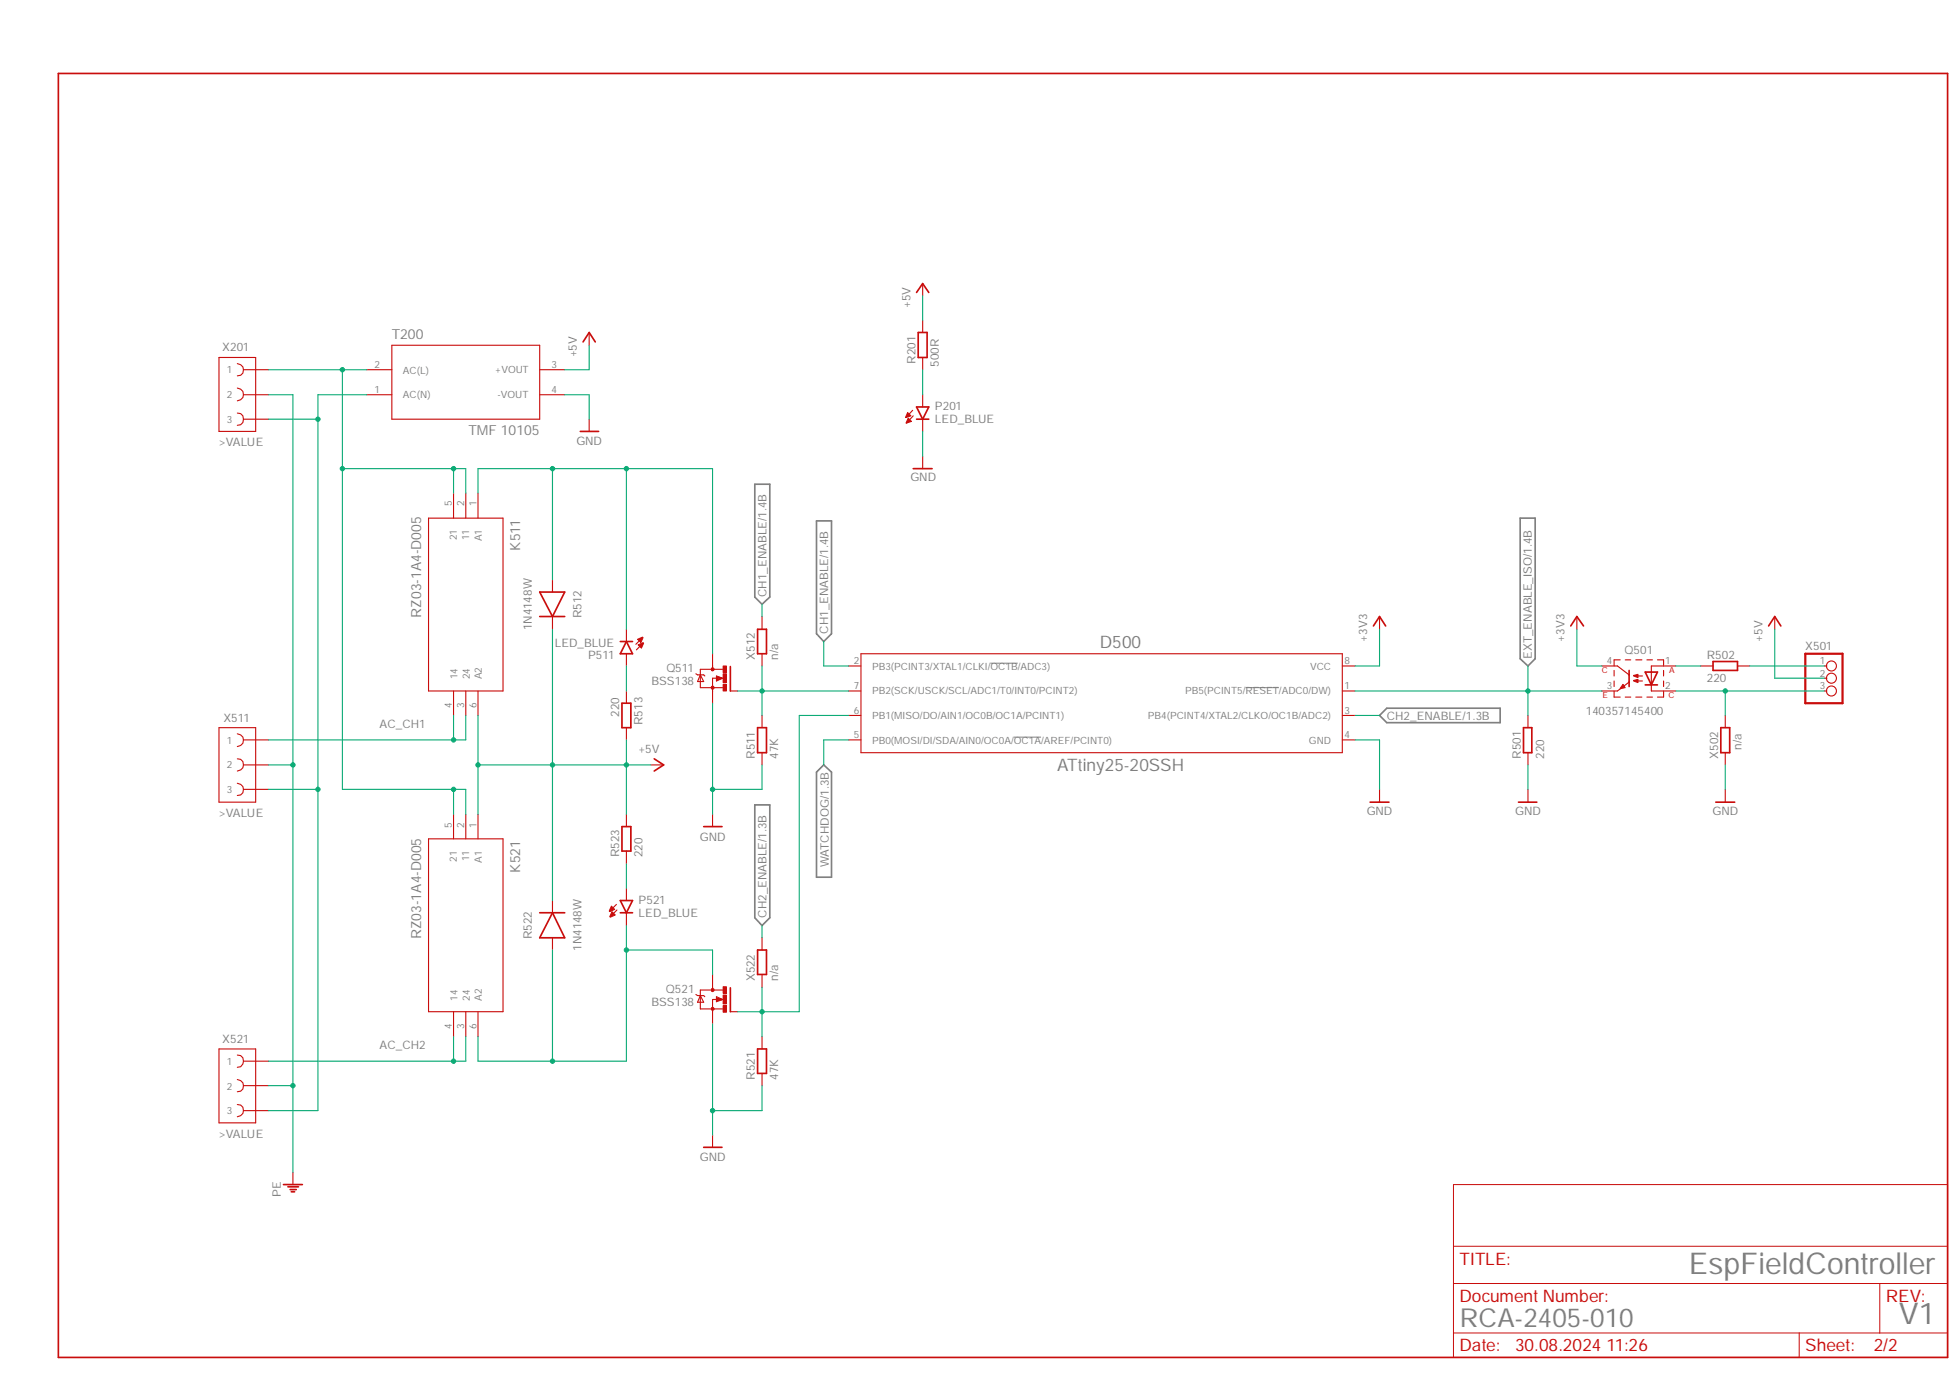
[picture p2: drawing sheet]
<svg xmlns="http://www.w3.org/2000/svg" width="297mm" height="210mm" viewBox="0 0 297 210" stroke-linecap="round" stroke-linejoin="round" font-family="sans-serif">
<path d="M8.5 10.9l288.5 196.4M297 10.9l-288.5 196.4" fill="none" stroke="#fff" stroke-width=".15"/>
<path d="M150.9 101h4.1M154.4 112.3h4.2M189.7 104.7h5.1" fill="none" stroke="#808080" stroke-width=".15"/>
<path d="M115 73.8h2.3v17.1l-1.2 1.1-1.1-1.1zM124.4 79.3h2.3v17.2l-1.2 1.2-1.1-1.2zM231.6 78.9h2.2v21.4l-1.1 1.1-1.1-1.1zM125.5 116.5l1.2 1.1v16h-2.3v-16zM211.2 107.9h17.3v2.2h-17.3l-1.1-1.1zM115 122.6h2.3v17.2l-1.2 1.2-1.1-1.2z" fill="none" stroke="#808080" stroke-width=".25"/>
<path d="M8.9 11.2h287.8v195.6h-287.8zM109.2 103.1l.7 .2-.7 .3v-.3h.2M111.3 101.5v3.8" fill="none" stroke="#c90d0c" stroke-width=".25"/>
<path d="M221.4 180.4h75.3v26.4h-75.3zM221.4 195.5h75.3M221.4 189.8h75.3M286.3 195.5v7.5M221.4 203h75.3M274.1 203v3.8" fill="none" stroke="#c90d0c" stroke-width=".15"/>
<g fill="none" stroke="#c90d0c" stroke-width=".17">
<path d="M65.3 78.9h11.3v26.4h-11.3zM69.1 75.1v3.8M71 75.1v3.8M72.8 75.1v3.8M69.1 105.3v3.7M71 105.3v3.7M72.8 105.3v3.7M106 102.6l.3 .2h.9l.2 .2M106.7 102.8l.5 1h-.9zM108.5 101.4v.6M109.1 103l1 .3-1 .4zM109.2 103.3h-.7v2"/>
<path d="M110.1 102h-3.4v2.7h3.4M111.3 105.3h1.1M65.3 127.8h11.3v26.3h-11.3zM69.1 124.1v3.7M71 124.1v3.7M72.8 124.1v3.7M69.1 154.1v3.8M71 154.1v3.8M72.8 154.1v3.8"/>
</g>
<path d="M108.4 104.6l.1-.1 .2 .1 .1 .1-.1 .2-.2 .1-.1-.1z" fill-rule="evenodd" fill="#c90d0c"/>
<path d="M108.4 104.6l.1-.1 .2 .1 .1 .1-.1 .2-.2 .1-.1-.1z" fill="none" stroke="#c90d0c" stroke-width=".15"/>
<path d="M108.4 101.8l.1-.1 .2 .1 .1 .2-.1 .1-.2 .1-.1-.1z" fill-rule="evenodd" fill="#c90d0c"/>
<path d="M108.4 101.8l.1-.1 .2 .1 .1 .2-.1 .1-.2 .1-.1-.1z" fill="none" stroke="#c90d0c" stroke-width=".15"/>
<path d="M110.2 104.2h.5v1.1h-.5z" fill-rule="evenodd" fill="#c90d0c"/>
<path d="M110.2 104.2h.5v1.1h-.5z" fill="none" stroke="#c90d0c" stroke-width=".15"/>
<path d="M110.2 101.4h.5v1.1h-.5z" fill-rule="evenodd" fill="#c90d0c"/>
<path d="M110.2 101.4h.5v1.1h-.5z" fill="none" stroke="#c90d0c" stroke-width=".15"/>
<path d="M110.2 102.6h.5v1.4h-.5z" fill-rule="evenodd" fill="#c90d0c"/>
<path d="M110.2 102.6h.5v1.4h-.5z" fill="none" stroke="#c90d0c" stroke-width=".15"/>
<path d="M108.5 99.6v1.8M108.5 105.3v1.8M106 151.5l.3 .2h.9l.2 .1M106.7 151.7l.5 1h-.9zM108.5 150.4v.4M109.1 151.8l1 .4-1 .4zM109.2 152.2h-.7v1.9M110.1 150.8h-3.4v2.9h3.4M111.3 154.1h1.1" fill="none" stroke="#c90d0c" stroke-width=".17"/>
<path d="M109.2 152.1l.7 .1-.7 .2v-.2h.2M111.3 150.5v3.6" fill="none" stroke="#c90d0c" stroke-width=".25"/>
<path d="M108.4 153.5l.1-.1 .2 .1 .1 .2-.1 .2h-.3z" fill-rule="evenodd" fill="#c90d0c"/>
<path d="M108.4 153.5l.1-.1 .2 .1 .1 .2-.1 .2h-.3z" fill="none" stroke="#c90d0c" stroke-width=".15"/>
<path d="M108.4 150.6h.1h.2l.1 .2-.1 .2-.2 .1-.1-.1z" fill-rule="evenodd" fill="#c90d0c"/>
<path d="M108.4 150.6h.1h.2l.1 .2-.1 .2-.2 .1-.1-.1z" fill="none" stroke="#c90d0c" stroke-width=".15"/>
<path d="M110.2 153.2h.5v1h-.5z" fill-rule="evenodd" fill="#c90d0c"/>
<path d="M110.2 153.2h.5v1h-.5z" fill="none" stroke="#c90d0c" stroke-width=".15"/>
<path d="M110.2 150.3h.5v1h-.5z" fill-rule="evenodd" fill="#c90d0c"/>
<path d="M110.2 150.3h.5v1h-.5z" fill="none" stroke="#c90d0c" stroke-width=".15"/>
<path d="M110.2 151.6h.5v1.3h-.5z" fill-rule="evenodd" fill="#c90d0c"/>
<path d="M110.2 151.6h.5v1.3h-.5z" fill="none" stroke="#c90d0c" stroke-width=".15"/>
<g fill="none" stroke="#c90d0c" stroke-width=".17">
<path d="M33.4 54.5h5.5v11.2h-5.5zM36.2 55.4a.93 .93 0 0 1 .9 .9 .93 .93 0 0 1-.9 .9M36.2 59.1a.97 .97 0 0 1 .9 1 .97 .97 0 0 1-.9 1M37.1 56.3h3.8M55.9 56.3h3.8M59.7 52.6h22.5v11.3h-22.5zM82.2 56.3h3.8M36.2 62.9a.93 .93 0 0 1 .9 1 .93 .93 0 0 1-.9 .9M37.1 60.1h3.8M37.1 63.9h3.8M55.9 60.1h3.8M82.2 60.1h3.8"/>
<path d="M84.2 88.3v1.9M84.2 93.9v2M95.4 95.9v1.8M95.4 99.6v1.8M97.9 97.1l-1 1M98 98l-1.1 1M131.1 99.6h73.4v15.1h-73.4zM210.1 93.9v2M33.4 110.8h5.5v11.4h-5.5zM36.2 111.8a.97 .97 0 0 1 .9 .9 .97 .97 0 0 1-.9 1M36.2 115.6a.93 .93 0 0 1 .9 .9 .93 .93 0 0 1-.9 .9M36.2 119.3a.93 .93 0 0 1 .9 .9 .93 .93 0 0 1-.9 1"/>
<path d="M37.1 112.7h3.8M37.1 116.5h3.8M116.1 109v1.8M116.1 114.7v1.8M129.3 112.7h1.8M129.3 105.3h1.8M129.3 101.4h1.8M129.3 109h1.8M204.5 112.7h1.9M204.5 105.3h1.9M204.5 101.4h1.9M204.5 109h1.9"/>
<path d="M37.1 120.2h3.8M84.2 137.2v1.8M108.5 124.1v1.8M210.1 120.2v2M33.4 159.8h5.5v11.2h-5.5zM84.2 142.8v1.9M108.5 148.4v2M108.5 154.1v1.9M116.1 157.9v1.9M36.2 160.7a.93 .93 0 0 1 .9 .9 .93 .93 0 0 1-.9 1M36.2 164.4a.93 .93 0 0 1 .9 1 .93 .93 0 0 1-.9 .9M36.2 168.2a.93 .93 0 0 1 .9 1 .93 .93 0 0 1-.9 .9"/>
<path d="M37.1 161.6h3.8M37.1 165.4h3.8M37.1 169.2h3.8M108.5 172.9v1.9M116.1 163.5v1.9"/>
</g>
<path d="M82.2 90.2h3.8l-1.8 3.7zM82.2 93.9h3.8M94.5 97.7h1.9M95.4 97.7l1 1.9h-1.9zM209.2 95.3l.9-1.4 1 1.4M115.4 110.8h1.4v3.9h-1.4zM82.2 139h3.8M84.2 139l1.8 3.8h-3.8zM107.2 125.9h2.8M208.7 122.2h2.9M115.4 159.8h1.4v3.7h-1.4zM107.2 174.8h2.8" fill="none" stroke="#c90d0c" stroke-width=".25"/>
<path d="M97.2 98.2l.8-.3v.1l-.3 .7z" fill-rule="evenodd" fill="#c90d0c"/>
<path d="M97.2 98.2l.8-.3v.1l-.3 .7z" fill="none" stroke="#c90d0c" stroke-width=".15"/>
<path d="M97.1 97.4l.8-.4 .1 .1-.4 .8z" fill-rule="evenodd" fill="#c90d0c"/>
<path d="M97.1 97.4l.8-.4 .1 .1-.4 .8z" fill="none" stroke="#c90d0c" stroke-width=".15"/>
<path d="M94.5 137.2h1.9l-1 1.8zM94.5 139h1.9" fill="none" stroke="#c90d0c" stroke-width=".25"/>
<path d="M93.9 137.8l-1 1M94 138.6l-1 1M95.4 135.3v1.9M95.4 139v2" fill="none" stroke="#c90d0c" stroke-width=".17"/>
<path d="M93.1 138l.5 .5-.7 .4-.1-.1z" fill-rule="evenodd" fill="#c90d0c"/>
<path d="M93.1 138l.5 .5-.7 .4-.1-.1z" fill="none" stroke="#c90d0c" stroke-width=".15"/>
<path d="M93.2 138.9l.5 .5-.7 .3-.1-.1z" fill-rule="evenodd" fill="#c90d0c"/>
<path d="M93.2 138.9l.5 .5-.7 .3-.1-.1z" fill="none" stroke="#c90d0c" stroke-width=".15"/>
<path d="M94.7 107.1h1.4v3.7h-1.4zM248.2 102.1v2.5M250.6 102.4h1.9l-1 1.9zM250.6 104.3h1.9M94.7 125.9h1.4v3.7h-1.4z" fill="none" stroke="#c90d0c" stroke-width=".25"/>
<g fill="none" stroke="#c90d0c" stroke-width=".17">
<path d="M95.4 105.3v1.8M95.4 110.8v1.9M245.9 101.4h.5l1.8 1.4M245.9 105.3v.9h.9M245.9 102.1v.9M245.9 103.7v.9M246.8 100.5h-.9v.9M247.6 106.2h.8M247.6 100.5h.8M248.2 103.9l-1.8 1.4h-.5M249.2 106.2h.9M249.2 100.5h.9"/>
<path d="M249.3 103h.9M249.3 103.7h.9M250.9 106.2h.8M250.9 100.5h.8M252.5 100.5h.9v.9M253.4 101.4h-1.9v3.9h1.9M253.4 102.1v.9M253.4 103.7v.9M253.4 105.3v.9h-.9M95.4 124.1v1.8M95.4 129.6v2"/>
</g>
<path d="M247.2 104.2l.4 .5-.8 .2z" fill-rule="evenodd" fill="#c90d0c"/>
<path d="M247.2 104.2l.4 .5-.8 .2z" fill="none" stroke="#c90d0c" stroke-width=".15"/>
<path d="M248.8 102.9l.7-.2v.5z" fill-rule="evenodd" fill="#c90d0c"/>
<path d="M248.8 102.9l.7-.2v.5z" fill="none" stroke="#c90d0c" stroke-width=".15"/>
<path d="M248.8 103.6l.7-.1v.5z" fill-rule="evenodd" fill="#c90d0c"/>
<path d="M248.8 103.6l.7-.1v.5z" fill="none" stroke="#c90d0c" stroke-width=".15"/>
<g fill="none" stroke="#c90d0c" stroke-width=".17">
<path d="M89.7 50.6v2M89.7 63.9v1.8M139 62.5l-1 1.1M139.1 63.3l-1 1.1M140.5 60.1v1.9M140.5 63.9v1.8M240.2 93.9v2M99.1 116.5h2M232.7 109v1.8M232.7 114.7v1.8M244 101.4h1.9M244 105.3h1.9"/>
<path d="M253.4 101.4h1.9M253.4 105.3h1.9M259.1 101.4h1.8M264.7 101.4h1.8M232.7 120.2v2"/>
</g>
<path d="M88.8 52.1l.9-1.5 1 1.5M88.4 65.7h2.8M139.6 62h1.9l-1 1.9zM139.6 63.9h1.9M239.3 95.3l.9-1.4 1 1.4M99.7 115.6l1.4 .9-1.4 .9M232.1 110.8h1.2v3.9h-1.2zM260.9 100.8h3.8v1.3h-3.8zM231.3 122.2h2.8" fill="none" stroke="#c90d0c" stroke-width=".25"/>
<path d="M138.3 62.8l.5 .5-.9 .3z" fill-rule="evenodd" fill="#c90d0c"/>
<path d="M138.3 62.8l.5 .5-.9 .3z" fill="none" stroke="#c90d0c" stroke-width=".15"/>
<path d="M138.3 63.7l.6 .5-.9 .2z" fill-rule="evenodd" fill="#c90d0c"/>
<path d="M138.3 63.7l.6 .5-.9 .2z" fill="none" stroke="#c90d0c" stroke-width=".15"/>
<path d="M139.6 44.5l.9-1.3 1 1.3M139.9 50.6h1.3v3.9h-1.3zM139.1 71.4h2.9M115.4 95.9h1.4v3.7h-1.4zM269.4 95.3l.9-1.4 1 1.4M262.1 110.8h1.4v3.9h-1.4zM261.4 122.2h2.8M115.4 144.7h1.4v3.7h-1.4zM43.2 180.4h2.9M43.9 180.8h1.6M44.2 181.2h.9M44.4 181.5h.5" fill="none" stroke="#c90d0c" stroke-width=".25"/>
<g fill="none" stroke="#c90d0c" stroke-width=".17">
<path d="M140.5 43.2v1.9M140.5 48.8v1.8M140.5 54.5v1.8M140.5 69.5v1.9M116.1 93.9v2M116.1 99.6v1.8M270.3 93.9v2M262.8 109v1.8M262.8 114.7v1.8M277.9 101.4h.4M277.9 103.3h.4M277.9 105.3h.4"/>
<path d="M262.8 120.2v2M116.1 142.8v1.9M116.1 148.4v2M44.6 178.6v1.8"/>
<circle cx="279" cy="101.4" r=".76"/>
<circle cx="279" cy="103.3" r=".76"/>
<circle cx="279" cy="105.3" r=".76"/>
</g>
<path d="M275 99.6h5.7v7.5h-5.7z" fill="none" stroke="#c90d0c" stroke-width=".34"/>
<path d="M108.5 107.1v17M116.1 116.5v3.7h-7.6M206.4 112.7h3.7v7.5" fill="none" stroke="#0dab76" stroke-width=".17"/>
<circle cx="108.5" cy="120.2" r=".33" fill="#0dab76"/>
<circle cx="108.5" cy="120.2" r=".33" fill="none" stroke="#0dab76" stroke-width=".15"/>
<path d="M108.5 156v16.9M116.1 165.4v3.8h-7.6" fill="none" stroke="#0dab76" stroke-width=".17"/>
<circle cx="108.5" cy="169.2" r=".33" fill="#0dab76"/>
<circle cx="108.5" cy="169.2" r=".33" fill="none" stroke="#0dab76" stroke-width=".15"/>
<path d="M86 60.1h3.7v3.8M140.5 65.7v3.8M210.1 95.9v5.5h-3.7M240.2 95.9v5.5h3.8M112.4 105.3h3.7v3.7M232.7 116.5v3.7M262.8 116.5v3.7" fill="none" stroke="#0dab76" stroke-width=".17"/>
<circle cx="116.1" cy="105.3" r=".33" fill="#0dab76"/>
<circle cx="116.1" cy="105.3" r=".33" fill="none" stroke="#0dab76" stroke-width=".15"/>
<path d="M116.1 101.4v3.9h13.2M95.4 131.6v3.7M84.2 144.7v16.9M95.4 141v20.6h-22.6v-3.7M95.4 144.7h13.1v3.7" fill="none" stroke="#0dab76" stroke-width=".17"/>
<circle cx="84.2" cy="161.6" r=".33" fill="#0dab76"/>
<circle cx="84.2" cy="161.6" r=".33" fill="none" stroke="#0dab76" stroke-width=".15"/>
<circle cx="95.4" cy="144.7" r=".33" fill="#0dab76"/>
<circle cx="95.4" cy="144.7" r=".33" fill="none" stroke="#0dab76" stroke-width=".15"/>
<path d="M112.4 154.1h9.4M116.1 154.1v3.8" fill="none" stroke="#0dab76" stroke-width=".17"/>
<circle cx="116.1" cy="154.1" r=".33" fill="#0dab76"/>
<circle cx="116.1" cy="154.1" r=".33" fill="none" stroke="#0dab76" stroke-width=".15"/>
<path d="M40.9 56.3h15M52.2 56.3v63.9h18.8v3.9M52.2 71.4h18.8v3.7M69.1 71.4v3.7M129.3 109h-7.5v45.1M69.1 120.2v3.9M116.1 150.4v3.7" fill="none" stroke="#0dab76" stroke-width=".17"/>
<circle cx="52.2" cy="56.3" r=".33" fill="#0dab76"/>
<circle cx="52.2" cy="56.3" r=".33" fill="none" stroke="#0dab76" stroke-width=".15"/>
<circle cx="52.2" cy="71.4" r=".33" fill="#0dab76"/>
<circle cx="52.2" cy="71.4" r=".33" fill="none" stroke="#0dab76" stroke-width=".15"/>
<circle cx="69.1" cy="71.4" r=".33" fill="#0dab76"/>
<circle cx="69.1" cy="71.4" r=".33" fill="none" stroke="#0dab76" stroke-width=".15"/>
<circle cx="69.1" cy="120.2" r=".33" fill="#0dab76"/>
<circle cx="69.1" cy="120.2" r=".33" fill="none" stroke="#0dab76" stroke-width=".15"/>
<path d="M69.1 109v3.7M71 109v3.7h-30.1" fill="none" stroke="#0dab76" stroke-width=".17"/>
<circle cx="69.1" cy="112.7" r=".33" fill="#0dab76"/>
<circle cx="69.1" cy="112.7" r=".33" fill="none" stroke="#0dab76" stroke-width=".15"/>
<path d="M40.9 63.9h7.5M55.9 60.1h-7.5v109.1h-7.5M40.9 120.2h7.5" fill="none" stroke="#0dab76" stroke-width=".17"/>
<circle cx="48.4" cy="63.9" r=".33" fill="#0dab76"/>
<circle cx="48.4" cy="63.9" r=".33" fill="none" stroke="#0dab76" stroke-width=".15"/>
<circle cx="48.4" cy="120.2" r=".33" fill="#0dab76"/>
<circle cx="48.4" cy="120.2" r=".33" fill="none" stroke="#0dab76" stroke-width=".15"/>
<path d="M69.1 157.9v3.7M71 157.9v3.7h-30.1" fill="none" stroke="#0dab76" stroke-width=".17"/>
<circle cx="69.1" cy="161.6" r=".33" fill="#0dab76"/>
<circle cx="69.1" cy="161.6" r=".33" fill="none" stroke="#0dab76" stroke-width=".15"/>
<path d="M84.2 95.9v41.3M72.8 116.5h26.3M72.8 109v15.1M95.4 112.7v11.4" fill="none" stroke="#0dab76" stroke-width=".17"/>
<circle cx="72.8" cy="116.5" r=".33" fill="#0dab76"/>
<circle cx="72.8" cy="116.5" r=".33" fill="none" stroke="#0dab76" stroke-width=".15"/>
<circle cx="84.2" cy="116.5" r=".33" fill="#0dab76"/>
<circle cx="84.2" cy="116.5" r=".33" fill="none" stroke="#0dab76" stroke-width=".15"/>
<circle cx="95.4" cy="116.5" r=".33" fill="#0dab76"/>
<circle cx="95.4" cy="116.5" r=".33" fill="none" stroke="#0dab76" stroke-width=".15"/>
<path d="M89.7 52.6v3.7h-3.7M140.5 45.1v3.7M270.3 95.9v7.4h7.6M206.4 105.3h37.6M232.7 105.3v3.7M255.3 101.4h3.8M266.5 101.4h11.4" fill="none" stroke="#0dab76" stroke-width=".17"/>
<circle cx="232.8" cy="105.3" r=".33" fill="#0dab76"/>
<circle cx="232.8" cy="105.3" r=".33" fill="none" stroke="#0dab76" stroke-width=".15"/>
<path d="M232.7 101.4v3.9M255.3 105.3h22.6M262.8 105.3v3.7" fill="none" stroke="#0dab76" stroke-width=".17"/>
<circle cx="262.8" cy="105.3" r=".33" fill="#0dab76"/>
<circle cx="262.8" cy="105.3" r=".33" fill="none" stroke="#0dab76" stroke-width=".15"/>
<path d="M140.5 56.3v3.8M72.8 75.1v-3.7h35.7v28.2M84.2 71.4v16.9M95.4 71.4v24.5M116.1 92v1.9M125.5 97.7v3.7h3.8M129.3 112.7h-3.8v3.8M206.4 109h3.7M116.1 141v1.8" fill="none" stroke="#0dab76" stroke-width=".17"/>
<circle cx="95.4" cy="71.4" r=".33" fill="#0dab76"/>
<circle cx="95.4" cy="71.4" r=".33" fill="none" stroke="#0dab76" stroke-width=".15"/>
<circle cx="84.2" cy="71.4" r=".33" fill="#0dab76"/>
<circle cx="84.2" cy="71.4" r=".33" fill="none" stroke="#0dab76" stroke-width=".15"/>
<path d="M40.9 60.1h3.7v105.3h-3.7M40.9 116.5h3.7M95.4 101.4v3.9" fill="none" stroke="#0dab76" stroke-width=".17"/>
<circle cx="44.6" cy="116.5" r=".33" fill="#0dab76"/>
<circle cx="44.6" cy="116.5" r=".33" fill="none" stroke="#0dab76" stroke-width=".15"/>
<path d="M44.6 165.4v13.2" fill="none" stroke="#0dab76" stroke-width=".17"/>
<circle cx="44.6" cy="165.4" r=".33" fill="#0dab76"/>
<circle cx="44.6" cy="165.4" r=".33" fill="none" stroke="#0dab76" stroke-width=".15"/>
<g font-size="4.6" fill="#808080">
<text x="257.2" y="194.1">EspFieldController</text>
<text x="289.2" y="201.6">V1</text>
</g>
<text font-size="4" fill="#808080" x="222.3" y="202.1">RCA-2405-010</text>
<g font-size="2.6" fill="#808080">
<text x="167.6" y="98.7">D500</text>
<text x="161" y="117.4">ATtiny25-20SSH</text>
</g>
<g font-size="2.6" fill="#c90d0c">
<text x="222.3" y="192.6">TITLE:</text>
<text x="222.3" y="198.3">Document Number:</text>
<text x="287.3" y="198.3">REV:</text>
<text x="222.3" y="205.8">Date:</text>
<text x="230.8" y="205.8">30.08.2024 11:26</text>
<text x="275" y="205.8">Sheet:</text>
<text x="285.4" y="205.8">2/2</text>
</g>
<g font-size="2.1" fill="#808080">
<text x="59.7" y="51.7">T200</text>
<text x="71.4" y="66.3">TMF 10105</text>
<text x="79.2" y="83.9" transform="rotate(-90 79.2 83.9)">K511</text>
<text x="64.2" y="94.1" transform="rotate(-90 64.2 94.1)">RZ03-1A4-D005</text>
<text x="79.2" y="132.9" transform="rotate(-90 79.2 132.9)">K521</text>
<text x="64.2" y="143" transform="rotate(-90 64.2 143)">RZ03-1A4-D005</text>
</g>
<g font-size="1.8" fill="#808080">
<text x="138.7" y="46.9" transform="rotate(-90 138.7 46.9)">+5V</text>
<text x="33.9" y="53.5">X201</text>
<text x="87.9" y="54.5" transform="rotate(-90 87.9 54.5)">+5V</text>
<text x="139.4" y="55.4" transform="rotate(-90 139.4 55.4)">R201</text>
<text x="143" y="55.9" transform="rotate(-90 143 55.9)">500R</text>
<text x="142.4" y="64.4">LED_BLUE</text>
<text x="142.4" y="62.5">P201</text>
<text x="33.4" y="68">&gt;VALUE</text>
<text x="87.8" y="67.8">GND</text>
<text x="138.7" y="73.3">GND</text>
<text x="88.6" y="94.2" transform="rotate(-90 88.6 94.2)">R512</text>
<text x="116.8" y="90.9" transform="rotate(-90 116.8 90.9)">CH1_ENABLE/1.4B</text>
<text x="81" y="96" transform="rotate(-90 81 96)">1N4148W</text>
<text x="84.5" y="98.5">LED_BLUE</text>
<text x="89.6" y="100.3">P511</text>
<text x="115" y="100.5" transform="rotate(-90 115 100.5)">X512</text>
<text x="118.5" y="100.5" transform="rotate(-90 118.5 100.5)">n/a</text>
<text x="126.2" y="96.5" transform="rotate(-90 126.2 96.5)">CH1_ENABLE/1.4B</text>
<text x="208.3" y="97.7" transform="rotate(-90 208.3 97.7)">+3V3</text>
<text x="233.3" y="100.3" transform="rotate(-90 233.3 100.3)">EXT_ENABLE_ISO/1.4B</text>
<text x="238.3" y="97.7" transform="rotate(-90 238.3 97.7)">+3V3</text>
<text x="247.5" y="99.6">Q501</text>
<text x="260" y="100.3">R502</text>
<text x="268.5" y="97.7" transform="rotate(-90 268.5 97.7)">+5V</text>
<text x="275" y="99.1">X501</text>
<text x="99.2" y="104.3">BSS138</text>
<text x="101.5" y="102.4">Q511</text>
<text x="260" y="103.9">220</text>
<text x="34" y="109.9">X511</text>
<text x="57.8" y="110.8">AC_CH1</text>
<text x="94.3" y="109.1" transform="rotate(-90 94.3 109.1)">220</text>
<text x="97.9" y="110.4" transform="rotate(-90 97.9 110.4)">R513</text>
<text x="211.2" y="109.7">CH2_ENABLE/1.3B</text>
<text x="241.6" y="109">140357145400</text>
<text x="97.3" y="114.7">+5V</text>
<text x="115" y="115.6" transform="rotate(-90 115 115.6)">R511</text>
<text x="118.5" y="115.6" transform="rotate(-90 118.5 115.6)">47K</text>
<text x="231.6" y="115.6" transform="rotate(-90 231.6 115.6)">R501</text>
<text x="235.2" y="115.6" transform="rotate(-90 235.2 115.6)">220</text>
<text x="261.7" y="115.6" transform="rotate(-90 261.7 115.6)">X502</text>
<text x="265.3" y="114.2" transform="rotate(-90 265.3 114.2)">n/a</text>
<text x="33.4" y="124.5">&gt;VALUE</text>
<text x="208.2" y="124.2">GND</text>
<text x="230.8" y="124.2">GND</text>
<text x="260.9" y="124.2">GND</text>
<text x="94.3" y="130.6" transform="rotate(-90 94.3 130.6)">R523</text>
<text x="97.9" y="130.6" transform="rotate(-90 97.9 130.6)">220</text>
<text x="106.6" y="128">GND</text>
<text x="97.3" y="137.8">P521</text>
<text x="126.2" y="132.1" transform="rotate(-90 126.2 132.1)">WATCHDOG/1.3B</text>
<text x="81" y="143.1" transform="rotate(-90 81 143.1)">R522</text>
<text x="97.3" y="139.6">LED_BLUE</text>
<text x="116.8" y="139.8" transform="rotate(-90 116.8 139.8)">CH2_ENABLE/1.3B</text>
<text x="88.6" y="144.9" transform="rotate(-90 88.6 144.9)">1N4148W</text>
<text x="115" y="149.5" transform="rotate(-90 115 149.5)">X522</text>
<text x="118.5" y="149.5" transform="rotate(-90 118.5 149.5)">n/a</text>
<text x="99.2" y="153.2">BSS138</text>
<text x="101.4" y="151.3">Q521</text>
<text x="33.9" y="158.8">X521</text>
<text x="57.8" y="159.8">AC_CH2</text>
<text x="115" y="164.4" transform="rotate(-90 115 164.4)">R521</text>
<text x="118.5" y="164.4" transform="rotate(-90 118.5 164.4)">47K</text>
<text x="33.4" y="173.3">&gt;VALUE</text>
<text x="106.6" y="176.9">GND</text>
<text x="42.8" y="182.3" transform="rotate(-90 42.8 182.3)">PE</text>
</g>
<g font-size="1.5" fill="#808080">
<text x="34.5" y="56.8">1</text>
<text x="57.1" y="59.8">1</text>
<text x="57.1" y="56.1">2</text>
<text x="61.4" y="56.9">AC(L)</text>
<text x="75.4" y="56.8">+VOUT</text>
<text x="84" y="59.8">4</text>
<text x="84" y="56.1">3</text>
<text x="34.5" y="60.6">2</text>
<text x="34.5" y="64.4">3</text>
<text x="61.4" y="60.6">AC(N)</text>
<text x="75.8" y="60.6">-VOUT</text>
<text x="68.8" y="77.1" transform="rotate(-90 68.8 77.1)">5</text>
<text x="70.7" y="77.1" transform="rotate(-90 70.7 77.1)">2</text>
<text x="72.6" y="77.1" transform="rotate(-90 72.6 77.1)">1</text>
<text x="69.6" y="82.3" transform="rotate(-90 69.6 82.3)">21</text>
<text x="71.5" y="82.2" transform="rotate(-90 71.5 82.2)">11</text>
<text x="73.4" y="82.5" transform="rotate(-90 73.4 82.5)">A1</text>
<text x="130" y="101.2">2</text>
<text x="204.8" y="101.2">8</text>
<text x="244.8" y="101.2">4</text>
<text x="253.7" y="101.2">1</text>
<text x="277.2" y="101.2">1</text>
<text x="68.8" y="107.8" transform="rotate(-90 68.8 107.8)">4</text>
<text x="69.7" y="103.5" transform="rotate(-90 69.7 103.5)">14</text>
<text x="70.7" y="107.8" transform="rotate(-90 70.7 107.8)">3</text>
<text x="71.5" y="103.5" transform="rotate(-90 71.5 103.5)">24</text>
<text x="72.6" y="107.8" transform="rotate(-90 72.6 107.8)">6</text>
<text x="73.4" y="103.5" transform="rotate(-90 73.4 103.5)">A2</text>
<text x="130" y="105">7</text>
<text x="132.8" y="102">PB3(PCINT3/XTAL1/CLKI/OC1B/ADC3)</text>
<text x="132.8" y="105.8">PB2(SCK/USCK/SCL/ADC1/T0/INT0/PCINT2)</text>
<text x="180.5" y="105.8">PB5(PCINT5/RESET/ADC0/DW)</text>
<text x="199.6" y="102">VCC</text>
<text x="204.8" y="105">1</text>
<text x="244.8" y="105">3</text>
<text x="253.7" y="105">2</text>
<text x="277.2" y="103.1">2</text>
<text x="277.2" y="105">3</text>
<text x="34.5" y="113.3">1</text>
<text x="130" y="108.7">6</text>
<text x="130" y="112.5">5</text>
<text x="132.8" y="109.6">PB1(MISO/DO/AIN1/OC0B/OC1A/PCINT1)</text>
<text x="132.8" y="113.3">PB0(MOSI/DI/SDA/AIN0/OC0A/OC1A/AREF/PCINT0)</text>
<text x="174.8" y="109.5">PB4(PCINT4/XTAL2/CLKO/OC1B/ADC2)</text>
<text x="199.4" y="113.3">GND</text>
<text x="204.8" y="108.7">3</text>
<text x="204.8" y="112.5">4</text>
<text x="34.5" y="117">2</text>
<text x="34.5" y="120.8">3</text>
<text x="68.8" y="126.1" transform="rotate(-90 68.8 126.1)">5</text>
<text x="69.6" y="131.2" transform="rotate(-90 69.6 131.2)">21</text>
<text x="70.7" y="126.1" transform="rotate(-90 70.7 126.1)">2</text>
<text x="71.5" y="131.2" transform="rotate(-90 71.5 131.2)">11</text>
<text x="72.6" y="126.1" transform="rotate(-90 72.6 126.1)">1</text>
<text x="73.4" y="131.4" transform="rotate(-90 73.4 131.4)">A1</text>
<text x="69.7" y="152.4" transform="rotate(-90 69.7 152.4)">14</text>
<text x="71.5" y="152.4" transform="rotate(-90 71.5 152.4)">24</text>
<text x="73.4" y="152.4" transform="rotate(-90 73.4 152.4)">A2</text>
<text x="68.8" y="156.7" transform="rotate(-90 68.8 156.7)">4</text>
<text x="70.7" y="156.7" transform="rotate(-90 70.7 156.7)">3</text>
<text x="72.6" y="156.7" transform="rotate(-90 72.6 156.7)">6</text>
<text x="34.5" y="162.2">1</text>
<text x="34.5" y="166">2</text>
<text x="34.5" y="169.7">3</text>
</g>
<g font-size="1.3" fill="#c90d0c">
<text x="244" y="102.5">C</text>
<text x="244.1" y="106.4">E</text>
<text x="254.2" y="106.4">C</text>
<text x="254.3" y="102.5">A</text>
</g>
</svg>
